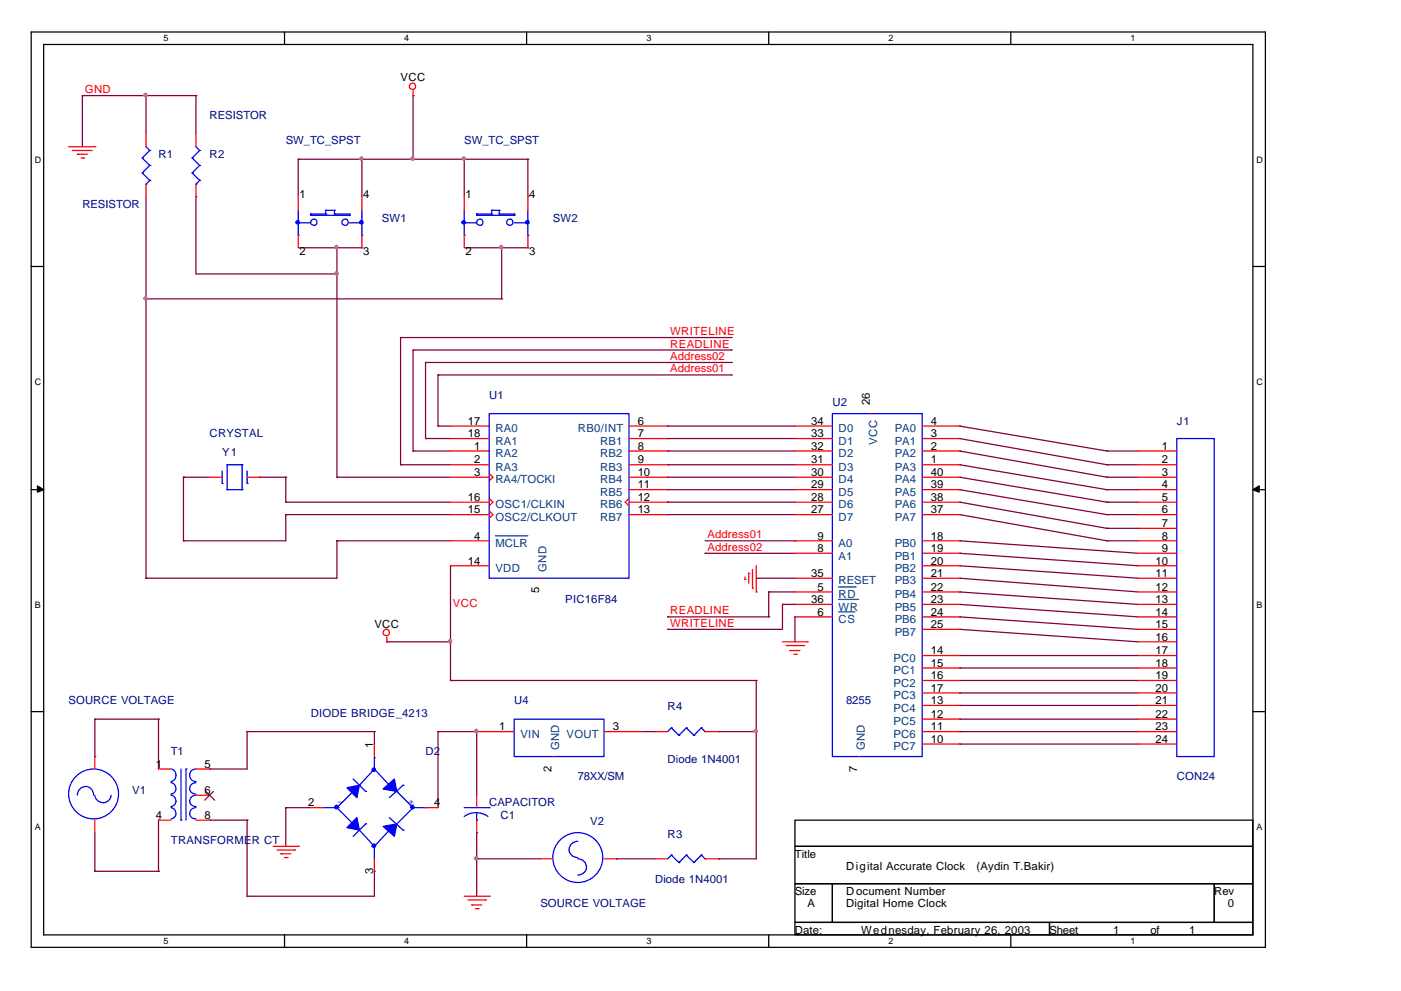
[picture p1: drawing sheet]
<svg xmlns="http://www.w3.org/2000/svg" width="297mm" height="210mm" viewBox="0 0 297 210" stroke-linecap="round" stroke-linejoin="round" font-family="sans-serif">
<g fill="none" stroke="#000" stroke-width=".26">
<path d="M6.6 6.8h261.7v194.2h-261.7zM9.3 9.4h256.3v188.9h-256.3zM60.3 6.8v2.6M111.7 6.8v2.6M163 6.8v2.6M214.3 6.8v2.6M6.6 56.5h2.7M265.6 56.5h2.7M6.6 103.9h2.7M265.6 103.9h2.7M6.6 151h2.7M265.6 151h2.7"/>
<path d="M168.5 174h97.1v5.6h-97.1zM168.5 179.6h97.1v7.9h-97.1zM60.3 198.3v2.7M111.7 198.3v2.7M163 198.3v2.7M168.5 187.5h8v8.2h-8zM168.5 195.7h54v2.6h-54zM176.5 187.5h80.9v8.2h-80.9zM214.3 198.3v2.7M222.5 195.7h43.1v2.6h-43.1zM257.4 187.5h8.2v8.2h-8.2z"/>
</g>
<g fill="#000" stroke="#000" stroke-width=".26">
<path d="M7.9 103.1l1.4 .8-1.4 .5z" fill-rule="evenodd"/>
<path d="M265.6 103.9l1.4-.8v1.3z" fill-rule="evenodd"/>
</g>
<g fill="none" stroke="#800040" stroke-width=".26">
<path d="M17.5 20.3h.1M17.5 20.3h24M17.5 20.3v10.8M31 20.3h.1M31 20.3v7.9M41.5 20.3h.1M41.5 20.3v7.9M63.2 33.8h.1M63.2 33.8v7.9M63.2 33.8h48.7M76.7 33.8h.1M76.7 33.8v7.9"/>
<path d="M87.6 33.8h.1M87.6 20.3h.1M87.6 20.3v13.5M98.4 33.8h.1M98.4 33.8v7.9M111.9 33.8h.1M111.9 33.8v7.9M31 41.7v81M41.5 41.7h.1M41.5 41.7v16.4h29.9M63.2 52.6h13.5M71.4 52.6h.1"/>
<path d="M71.4 58.1h.1M71.4 52.6v48.6M76.7 52.6h.1M98.4 52.6h13.5M106.4 52.6h.1M106.4 52.6v10.8M111.9 41.7h.1M111.9 52.6h.1M31 63.4h.1M31 63.4h75.4M84.9 71.6h.1M84.9 71.6v27"/>
<path d="M84.9 71.6h70.1M87.6 74.3h.1M87.6 74.3v21.4M87.6 74.3h67.4M90.2 76.9h.1M90.2 76.9v16.1M90.2 76.9h64.8M92.9 79.6h.1M92.9 79.6v10.8M92.9 79.6h62.1M106.4 63.4h.1M155 79.6h.1"/>
<path d="M155 76.9h.1M155 74.3h.1M155 71.6h.1M84.9 98.6h.1M84.9 98.6h10.6M87.6 95.7h.1M87.6 95.7h7.9M90.2 93h.1M90.2 93h5.3M92.9 90.4h.1M92.9 90.4h2.6M141.6 98.6h.1"/>
<path d="M141.6 95.7h.1M141.6 93h.1M141.6 90.4h.1M141.6 98.6h26.9M141.6 95.7h26.9M141.6 93h26.9M141.6 90.4h26.9M203.5 90.4h.1M203.5 93h.1M203.5 95.7h.1M203.5 98.6h.1M203.5 90.4l31.2 5.3"/>
<path d="M203.5 93l31.2 5.6M203.5 95.7l31.2 5.5M203.5 98.6l31.2 5.3M234.7 95.7h.1M234.7 98.6h.1M234.7 98.6h6.6M234.7 95.7h6.6M38.9 114.7h.1M38.9 101.2h.1M38.9 101.2h5.5M38.9 101.2v13.5M55 101.2h.1"/>
<path d="M55 101.2h5.6M60.6 109.2h.1M60.6 101.2h.1M60.6 106.5h.1M60.6 106.5h34.9M60.6 109.2h34.9M60.6 101.2v5.3M60.6 109.2v5.5h-21.7M71.4 114.7h.1M71.4 101.2h.1M71.4 101.2h24.1M71.4 114.7h24.1"/>
<path d="M71.4 114.7v8h-40.4M141.6 106.5h.1M141.6 103.9h.1M141.6 101.2h.1M141.6 109.2h.1M141.6 106.5h26.9M141.6 103.9h26.9M141.6 101.2h26.9M141.6 109.2h26.9M149.5 117.4h.1M149.5 114.7h19M149.5 117.4h19"/>
<path d="M168.5 114.7h.1M203.5 101.2h.1M203.5 103.9h.1M203.5 106.5h.1M203.5 109.2h.1M203.5 114.7h.1M203.5 117.4h.1M203.5 101.2l31.2 5.3M203.5 103.9l31.2 5.3M203.5 106.5l31.2 5.6M203.5 109.2l31.2 5.5M203.5 114.7l37.8 2.7"/>
<path d="M203.5 117.4l37.8 2.6M234.7 101.2h.1M234.7 103.9h.1M234.7 106.5h.1M234.7 109.2h.1M234.7 112.1h.1M234.7 114.7h.1M234.7 106.5h6.6M234.7 103.9h6.6M234.7 101.2h6.6M234.7 109.2h6.6M234.7 114.7h6.6"/>
<path d="M234.7 112.1h6.6M31 122.7h.1M82 136.2h.1M82 136.2h13.5M95.5 120h.1M95.5 136.2h.1M95.5 120v24.4M141.6 133.5h.1M141.6 130.9h.1M141.6 130.9h21.4M160.3 122.7h.1M160.3 122.7h8.2"/>
<path d="M163 125.6h.1M163 130.9h.1M163 125.6h5.5M163 125.6v5.3M165.9 128.2h.1M165.9 128.2v5.3h-24.3M165.9 128.2h2.6M168.5 130.9h.1M168.5 128.2h.1M168.5 130.9v5.3M203.5 120h.1M203.5 122.7h.1"/>
<path d="M203.5 125.6h.1M203.5 128.2h.1M203.5 130.9h.1M203.5 133.5h.1M203.5 139.1h.1M203.5 120l37.8 2.7M203.5 122.7l37.8 2.9M203.5 125.6l37.8 2.6M203.5 128.2l37.8 2.7M203.5 130.9l37.8 2.6M203.5 133.5l37.8 2.7M203.5 139.1h37.8"/>
<path d="M20.1 152.6h.1M20.1 152.6h13.5M20.1 152.6v7.9M33.6 152.6h.1M33.6 152.6v10.6M52.4 155.2h.1M52.4 155.2h27M52.4 155.2v8h-8M79.4 155.2h.1M79.4 155.2v2.7M92.9 155.2h.1M92.9 155.2v16.2"/>
<path d="M92.9 155.2h8.2M95.5 144.4h.1M95.5 144.4h64.8M101.1 155.2h.1M101.1 155.2v13.5M136 155.2h2.9M138.9 155.2h.1M152.4 155.2h.1M152.4 155.2h7.9M160.3 144.4h.1M160.3 155.2h.1M160.3 144.4v37.8h-7.9"/>
<path d="M203.5 157.9h.1M203.5 155.2h.1M203.5 141.7h.1M203.5 144.4h.1M203.5 147h.1M203.5 149.7h.1M203.5 152.6h.1M203.5 157.9h37.8M203.5 155.2h37.8M203.5 141.7h37.8M203.5 144.4h37.8M203.5 147h37.8"/>
<path d="M203.5 149.7h37.8M203.5 152.6h37.8M20.1 160.5h.1M20.1 176.7v8.2M33.6 174h.1M33.6 174v10.9M44.4 163.2h.1M44.4 174h.1M44.4 174h8M52.4 174h.1M52.4 174v16.1M60.6 171.4h.1"/>
<path d="M60.6 171.4v8.2M60.6 171.4h5.3M101.1 176.7h.1M101.1 176.7v13.4M20.1 184.9h.1M20.1 184.9h13.5M33.6 184.9h.1M52.4 190.1h.1M79.4 184.9h.1M79.4 184.9v5.2h-27M101.1 182.2h.1M101.1 182.2h13.5"/>
<path d="M130.7 182.2h.1M130.7 182.2h8.2M152.4 182.2h.1"/>
</g>
<g fill="none" stroke="#f00" stroke-width=".26">
<path d="M87.6 19.2v1.1M14.6 31.1h5.5M15.3 31.9h4M16.4 32.7h.1M16.4 32.7h2.1M17.2 33.5h.5M17.7 33.5h.1M19.3 31.9h.1M20.1 31.1h.1M31 28.2v2.9M31 39.1v2.6M41.5 28.2v2.9"/>
<path d="M41.5 39.1v2.6M87.6 20.3h.1M63.2 41.7v2.9M63.2 49.9v2.7M76.7 41.7v2.9M76.7 49.9v2.7M98.4 41.7v2.9M98.4 49.9v2.7M111.9 41.7v2.9M111.9 49.9v2.7M95.5 90.4h8.2M95.5 93h8.2"/>
<path d="M95.5 95.7h8.2M95.5 98.6h8.2M133.3 90.4h8.3M133.3 93h8.3M133.3 95.7h8.3M133.3 98.6h8.3M168.5 90.4h8M168.5 93h8M168.5 95.7h8M168.5 98.6h8M184.7 87.8h.1M195.5 90.4h8"/>
<path d="M195.5 93h8M195.5 95.7h8M195.5 98.6h8M241.3 95.7h8.2M241.3 98.6h8.2M44.4 101.2h2.7M52.4 101.2h2.6M95.5 101.2h8.2M95.5 106.5h8.2M95.5 109.2h8.2M95.5 114.7h8.2M103.7 108.4l.8 .8-.8 .8"/>
<path d="M103.7 105.7l.8 .8-.8 .8M103.7 100.5l.8 .7-.8 .8M133.3 101.2h8.3M133.3 103.9h8.3M133.3 106.5h8.3M133.3 109.2h8.3M133.3 105.7l-.7 .8 .7 .8M168.5 101.2h8M168.5 103.9h8M168.5 106.5h8M168.5 109.2h8M168.5 114.7h8"/>
<path d="M168.5 117.4h8M195.5 101.2h8M195.5 103.9h8M195.5 106.5h8M195.5 109.2h8M195.5 114.7h8M195.5 117.4h8M241.3 101.2h8.2M241.3 103.9h8.2M241.3 106.5h8.2M241.3 109.2h8.2M241.3 114.7h8.2"/>
<path d="M241.3 117.4h8.2M241.3 112.1h8.2M82 136.2h.1M82 135.1v1.1M95.5 120h8.2M114.6 122.7h.1M158 122.9h.1M158 122.4v.5M158.7 121.6h.1M158.7 121.6v2.1M159.5 124.8h.1M159.5 120.8v4"/>
<path d="M160.3 125.6h.1M160.3 120v5.6M165.9 136.2h5.3M166.7 137h3.7M167.5 138h.1M167.5 138h2.1M168.3 138.8h.5M168.5 122.7h8M168.5 125.6h8M168.5 128.2h8M168.5 130.9h8M168.8 138.8h.1"/>
<path d="M170.4 137h.1M171.2 136.2h.1M195.5 120h8M195.5 122.7h8M195.5 125.6h8M195.5 128.2h8M195.5 130.9h8M195.5 133.5h8M195.5 139.1h8M241.3 136.2h8.2M241.3 120h8.2M241.3 122.7h8.2"/>
<path d="M241.3 125.6h8.2M241.3 128.2h8.2M241.3 130.9h8.2M241.3 133.5h8.2M241.3 139.1h8.2M79.4 157.9v2.6M101.1 155.2h7.9M128.1 155.2h7.9M138.9 155.2h2.7M149.5 155.2h2.9M195.5 141.7h8M195.5 144.4h8"/>
<path d="M195.5 147h8M195.5 149.7h8M195.5 152.6h8M195.5 155.2h8M195.5 157.9h8M241.3 141.7h8.2M241.3 144.4h8.2M241.3 147h8.2M241.3 149.7h8.2M241.3 152.6h8.2M241.3 155.2h8.2M241.3 157.9h8.2"/>
<path d="M20.1 160.5v2.7M20.1 174v2.7M33.6 163.2h2.6M33.6 174h2.6M41.5 163.2h2.9M41.5 168.7h2.9M41.5 174h2.9M57.9 179.6h5.3M63.2 179.6h.1M65.9 171.4h2.6M90.2 171.4h2.7M101.1 168.7v2.7"/>
<path d="M101.1 174v2.7M117.2 160.5h.1M182 160.5h.1M58.7 180.4h3.7M59.5 181.2h.1M59.5 181.2h2.1M60.3 181.9h.6M60.9 181.9h.1M62.4 180.4h.1M79.4 182.2v2.7M98.4 190.1h5.3M99.2 190.9h3.7"/>
<path d="M100 192h.1M100 192h2.1M100.8 192.8h.5M101.3 192.8h.1M102.9 190.9h.1M103.7 190.1h.1M114.6 182.2h2.6M128.1 182.2h2.6M138.9 182.2h2.7M149.5 182.2h2.9"/>
<circle cx="87.4" cy="18.3" r=".67"/>
<circle cx="81.9" cy="134.2" r=".67"/>
</g>
<g fill="none" stroke="#00f" stroke-width=".26">
<path d="M30.2 33.5h.1M30.2 36.7h.1M30.2 33.5l1.5 1.6M30.2 36.7l1.5 1.6M31 39.1h.1M31 31.1l.7 .8M31.7 31.9h.1M31.7 35.1h.1M31.7 38.3h.1M31.7 31.9l-1.5 1.6M31.7 35.1l-1.5 1.6M31.7 38.3l-.7 .8"/>
<path d="M40.7 33.5h.1M40.7 36.7h.1M40.7 33.5l1.6 1.6M40.7 36.7l1.6 1.6M41.5 39.1h.1M41.5 31.1l.8 .8M42.3 31.9h.1M42.3 35.1h.1M42.3 38.3h.1M42.3 31.9l-1.6 1.6M42.3 35.1l-1.6 1.6M42.3 38.3l-.8 .8"/>
<path d="M63.2 47.3h.1M63.2 49.9h.1M63.2 47.3h2.7M63.2 44.6v5.3M65.9 45.4h.1M65.9 45.7h.1M65.9 45.7h8.2M65.9 45.4h3.2M65.9 45.4v.3M69.1 44.6h.1M69.1 45.4h.1M69.1 44.6h1.8"/>
<path d="M69.1 44.6v.8M70.9 45.4h.1M70.9 44.6h.1M70.9 45.4h3.2M70.9 44.6v.8M74.1 45.7h.1M74.1 45.4h.1M74.1 47.3h2.6M74.1 45.4v.3M76.7 47.3h.1M76.7 49.9h.1M76.7 44.6v5.3"/>
<path d="M98.4 47.3h.1M98.4 49.9h.1M98.4 47.3h2.7M98.4 44.6v5.3M101.1 45.4h.1M101.1 45.7h.1M101.1 45.7h7.9M101.1 45.4h3.1M101.1 45.4v.3M104.2 44.6h.1M104.2 45.4h.1M104.2 44.6h1.6"/>
<path d="M104.2 44.6v.8M105.8 45.4h.1M105.8 44.6h.1M105.8 45.4h3.2M105.8 44.6v.8M109 45.7h.1M109 45.4h.1M109 45.4v.3M109 47.3h2.9M111.9 47.3h.1M111.9 49.9h.1M111.9 44.6v5.3"/>
<path d="M47.1 99.9v2.7M48.2 98.6h.1M48.2 98.6v5.3M48.2 98.6h3.1M51.3 98.6h.1M51.3 98.6v5.3M52.4 99.9v2.7M103.7 87.8h29.6v34.9h-29.6zM176.5 87.8h19v72.7h-19zM249.5 93h7.9v67.5h-7.9zM47.1 102.6h.1M48.2 103.9h.1"/>
<path d="M48.2 103.9h3.1M51.3 103.9h.1M52.4 102.6h.1M109 152.6h19.1v7.9h-19.1zM142.3 154.4h.1M142.3 154.4l-.7 .8M142.3 154.4l1.6 1.6M143.9 156h.1M145.5 154.4h.1M145.5 154.4l-1.6 1.6M145.5 154.4l1.6 1.6M147.1 156h.1"/>
<path d="M148.7 154.4h.1M148.7 154.4l-1.6 1.6M148.7 154.4l.8 .8M149.5 155.2h.1M16.4 168.7a1.72 1.72 0 0 1 1.7-1.8 1.72 1.72 0 0 1 1.7 1.8M20.1 168.7a1.73 1.73 0 0 0 1.7 1.6 1.73 1.73 0 0 0 1.7-1.6M36.2 163.2a1.36 1.36 0 0 1 1.1 1.3 1.36 1.36 0 0 1-1.1 1.3M36.2 166.1a1.2 1.2 0 0 1 1.1 1.2 1.2 1.2 0 0 1-1.1 1.2M36.2 168.7a1.2 1.2 0 0 1 1.1 1.2 1.2 1.2 0 0 1-1.1 1.2M36.2 171.4a1.2 1.2 0 0 1 1.1 1.2 1.2 1.2 0 0 1-1.1 1.1M38.4 174h.1M38.4 163.2v10.8"/>
<path d="M39.4 163.2h.1M39.4 163.2v10.8M41.5 163.2a1.32 1.32 0 0 0-1.3 1.3 1.32 1.32 0 0 0 1.3 1.3M41.5 166.1a1.2 1.2 0 0 0-1.3 1.2 1.2 1.2 0 0 0 1.3 1.2M41.5 168.7a1.2 1.2 0 0 0-1.3 1.2 1.2 1.2 0 0 0 1.3 1.2M41.5 171.4a1.2 1.2 0 0 0-1.3 1.2 1.2 1.2 0 0 0 1.3 1.1M68.5 171.4h3.2M71.4 171.4h.1M71.4 171.4l3.5 3.4M71.7 171.4h.1M74.9 174.8h.1M74.9 167.9l-3.5 3.5"/>
<path d="M74.9 165.3l2.6 2.6M76.2 166.6h.1M76.2 176.1l3.2 3.5M77.5 167.9h.1M77.5 174.8h.1M77.5 174.8l-2.6 2.6M79.4 179.6h.1M79.4 163.2h.1M79.4 160.8h.1M79.4 163.2l3.1 3.4M79.4 163.2l-3.2 3.4M79.4 160.8v2.6"/>
<path d="M79.4 179.6v2.6M82.5 176.1h.1M82.5 173.5l3 2.6M82.5 176.1l-3.1 3.5M84.1 167.9h.1M84.1 167.9l3.5 3.5M85.5 176.1h.1M85.5 166.6h.1M85.5 166.6l-3 2.6M87.6 171.4h.1M87.6 171.4h2.6M87.6 171.4l-3.5 3.4"/>
<path d="M90.2 171.4h.1M98.4 171.4h5.3M101.1 174h.1M101.1 172.4l1.4 .3 1 .5M101.1 172.4l-1.2 .1-1.5 .7M101.1 172.4v1.6M103.7 171.4h.1M122.5 178.5a1.72 1.72 0 0 0-1.9 1.7 1.72 1.72 0 0 0 1.9 1.7M122.5 182.2a1.72 1.72 0 0 1 1.9 1.7 1.72 1.72 0 0 1-1.9 1.7M142.3 181.4h.1M142.3 181.4l-.7 .8M142.3 181.4l1.6 1.6"/>
<path d="M143.9 183h.1M145.5 181.4h.1M145.5 181.4l-1.6 1.6M145.5 181.4l1.6 1.6M147.1 183h.1M148.7 181.4h.1M148.7 181.4l-1.6 1.6M148.7 181.4l.8 .8M149.5 182.2h.1"/>
<circle cx="66.5" cy="47.2" r=".67"/>
<circle cx="73.2" cy="47.2" r=".67"/>
<circle cx="101.7" cy="47.2" r=".67"/>
<circle cx="108.1" cy="47.2" r=".67"/>
<circle cx="19.8" cy="168.5" r="5.3"/>
<circle cx="122.5" cy="181.9" r="5.3"/>
</g>
<path d="M105 113.7h6.9M177.8 124.5h3.7M177.8 127.2h4.2M177.8 129.8h3.4" fill="none" stroke="#004080" stroke-width=".26"/>
<path d="M43.7 167.9l1.8 1.9M45.2 167.9l-1.8 1.9" fill="none" stroke="#804000" stroke-width=".26"/>
<g fill="#00f" stroke="#00f" stroke-width=".26">
<path d="M81.2 167.4l2.4-2.1 .5 2.6z" fill-rule="evenodd"/>
<path d="M75.7 173.5l.5 2.6-2.6-.5z" fill-rule="evenodd"/>
<path d="M81.2 175.3l2.9-.5-.5 2.6z" fill-rule="evenodd"/>
<path d="M73.6 167.1l2.6-.5-.5 2.6z" fill-rule="evenodd"/>
<circle cx="111.8" cy="47.1" r=".4"/>
<circle cx="98.3" cy="47.1" r=".4"/>
<circle cx="76.6" cy="47.1" r=".4"/>
<circle cx="63.1" cy="47.1" r=".4"/>
<circle cx="79.3" cy="163.3" r=".4"/>
<circle cx="87.5" cy="171.2" r=".4"/>
<circle cx="79.3" cy="179.4" r=".4"/>
<circle cx="71.3" cy="171.2" r=".4"/>
</g>
<g fill="#f0f" stroke="#f0f" stroke-width=".26">
<circle cx="30.8" cy="20.1" r=".4"/>
<circle cx="30.8" cy="63.3" r=".4"/>
<circle cx="95.4" cy="136" r=".4"/>
<circle cx="160.2" cy="155.1" r=".4"/>
<circle cx="76.6" cy="33.6" r=".4"/>
<circle cx="87.5" cy="33.6" r=".4"/>
<circle cx="98.3" cy="33.6" r=".4"/>
<circle cx="71.3" cy="52.4" r=".4"/>
<circle cx="106.3" cy="52.4" r=".4"/>
<circle cx="101" cy="182.1" r=".4"/>
<circle cx="101" cy="155.1" r=".4"/>
<circle cx="71.3" cy="58" r=".4"/>
</g>
<g font-size="2.4">
<text x="84.9" y="17.1">VCC</text>
<text x="63.5" y="42">1</text>
<text x="77" y="42">4</text>
<text x="98.7" y="42">1</text>
<text x="112.2" y="42">4</text>
<text x="63.5" y="54.2">2</text>
<text x="77" y="54.2">3</text>
<text x="98.7" y="54.2">2</text>
<text x="112.2" y="54.2">3</text>
<text x="184.4" y="85.9" transform="rotate(-90 184.4 85.9)">26</text>
<text x="99.2" y="90.1">17</text>
<text x="99.2" y="92.8">18</text>
<text x="100.5" y="95.4">1</text>
<text x="135.2" y="92.8">7</text>
<text x="135.2" y="95.4">8</text>
<text x="135.2" y="90.1">6</text>
<text x="172" y="90.1">34</text>
<text x="172" y="92.8">33</text>
<text x="172" y="95.4">32</text>
<text x="197.4" y="90.1">4</text>
<text x="197.4" y="92.8">3</text>
<text x="197.4" y="95.4">2</text>
<text x="246.3" y="95.4">1</text>
<text x="100.5" y="98.3">2</text>
<text x="100.5" y="101">3</text>
<text x="135.2" y="98.3">9</text>
<text x="135.2" y="101">10</text>
<text x="172" y="98.3">31</text>
<text x="172" y="101">30</text>
<text x="197.4" y="98.3">1</text>
<text x="197.4" y="101">40</text>
<text x="246.3" y="98.3">2</text>
<text x="246.3" y="101">3</text>
<text x="99.2" y="106.3">16</text>
<text x="135.2" y="103.6">11</text>
<text x="135.2" y="106.3">12</text>
<text x="172" y="103.6">29</text>
<text x="172" y="106.3">28</text>
<text x="197.4" y="103.6">39</text>
<text x="197.4" y="106.3">38</text>
<text x="246.3" y="103.6">4</text>
<text x="246.3" y="106.3">5</text>
<text x="99.2" y="108.9">15</text>
<text x="135.2" y="108.9">13</text>
<text x="172" y="108.9">27</text>
<text x="197.4" y="108.9">37</text>
<text x="246.3" y="108.9">6</text>
<text x="246.3" y="111.8">7</text>
<text x="99.2" y="119.8">14</text>
<text x="100.5" y="114.5">4</text>
<text x="173.3" y="114.5">9</text>
<text x="173.3" y="117.1">8</text>
<text x="197.4" y="114.5">18</text>
<text x="197.4" y="117.1">19</text>
<text x="197.4" y="119.8">20</text>
<text x="245" y="119.8">10</text>
<text x="246.3" y="114.5">8</text>
<text x="246.3" y="117.1">9</text>
<text x="114.3" y="125.9" transform="rotate(-90 114.3 125.9)">5</text>
<text x="172" y="122.4">35</text>
<text x="173.3" y="125.3">5</text>
<text x="197.4" y="122.4">21</text>
<text x="197.4" y="125.3">22</text>
<text x="245" y="122.4">11</text>
<text x="245" y="125.3">12</text>
<text x="172" y="128">36</text>
<text x="173.3" y="130.6">6</text>
<text x="197.4" y="128">23</text>
<text x="197.4" y="130.6">24</text>
<text x="245" y="128">13</text>
<text x="245" y="130.6">14</text>
<text x="79.4" y="133.3">VCC</text>
<text x="197.4" y="133.3">25</text>
<text x="245" y="133.3">15</text>
<text x="245" y="135.9">16</text>
<text x="197.4" y="138.8">14</text>
<text x="197.4" y="141.5">15</text>
<text x="245" y="138.8">17</text>
<text x="245" y="141.5">18</text>
<text x="197.4" y="144.1">16</text>
<text x="197.4" y="146.8">17</text>
<text x="197.4" y="149.4">13</text>
<text x="245" y="144.1">19</text>
<text x="245" y="146.8">20</text>
<text x="245" y="149.4">21</text>
<text x="105.8" y="155">1</text>
<text x="129.9" y="155">3</text>
<text x="197.4" y="152.3">12</text>
<text x="197.4" y="155">11</text>
<text x="245" y="152.3">22</text>
<text x="245" y="155">23</text>
<text x="79.1" y="158.7" transform="rotate(-90 79.1 158.7)">1</text>
<text x="197.4" y="157.6">10</text>
<text x="245" y="157.6">24</text>
<text x="33.1" y="162.9">1</text>
<text x="43.4" y="162.9">5</text>
<text x="116.9" y="163.7" transform="rotate(-90 116.9 163.7)">2</text>
<text x="181.8" y="163.7" transform="rotate(-90 181.8 163.7)">7</text>
<text x="33.1" y="173.7">4</text>
<text x="43.4" y="168.5">6</text>
<text x="43.4" y="173.7">8</text>
<text x="65.4" y="171.1">2</text>
<text x="92.1" y="171.1">4</text>
<text x="79.1" y="185.4" transform="rotate(-90 79.1 185.4)">3</text>
<text x="168.5" y="181.9">Title</text>
<text x="179.4" y="184.6">Digital Accurate Clock</text>
<text x="207" y="184.6">(Aydin T.Bakir)</text>
<text x="168.5" y="189.9">Size</text>
<text x="179.4" y="189.9">Document Number</text>
<text x="257.4" y="189.9">Rev</text>
<text x="171.2" y="192.5">A</text>
<text x="179.4" y="192.5">Digital Home Clock</text>
<text x="260.4" y="192.5">0</text>
<text x="168.5" y="198.1">Date:</text>
<text x="182.6" y="198.1">Wednesday, February 26, 2003</text>
<text x="222.5" y="198.1">Sheet</text>
<text x="236" y="198.1">1</text>
<text x="243.9" y="198.1">of</text>
<text x="252.1" y="198.1">1</text>
</g>
<g font-size="2.4" fill="#f00">
<text x="18" y="19.8">GND</text>
<text x="142.1" y="71.1">WRITELINE</text>
<text x="142.1" y="76.4">Address02</text>
<text x="142.1" y="73.7">READLINE</text>
<text x="142.1" y="79">Address01</text>
<text x="150" y="116.9">Address02</text>
<text x="150" y="114.2">Address01</text>
<text x="96" y="128.8">VCC</text>
<text x="142.1" y="130.4">READLINE</text>
<text x="142.1" y="133">WRITELINE</text>
</g>
<g font-size="2.4" fill="#000080">
<text x="44.4" y="25.3">RESISTOR</text>
<text x="33.6" y="33.5">R1</text>
<text x="44.4" y="33.5">R2</text>
<text x="60.6" y="30.6">SW_TC_SPST</text>
<text x="98.4" y="30.6">SW_TC_SPST</text>
<text x="17.5" y="44.1">RESISTOR</text>
<text x="81" y="47">SW1</text>
<text x="117.2" y="47">SW2</text>
<text x="103.7" y="84.6">U1</text>
<text x="176.5" y="86.2">U2</text>
<text x="44.4" y="92.8">CRYSTAL</text>
<text x="249.5" y="90.1">J1</text>
<text x="47.1" y="96.7">Y1</text>
<text x="119.9" y="128">PIC16F84</text>
<text x="14.6" y="149.4">SOURCE VOLTAGE</text>
<text x="109" y="149.4">U4</text>
<text x="179.4" y="149.4">8255</text>
<text x="65.9" y="152">DIODE BRIDGE_4213</text>
<text x="141.6" y="150.7">R4</text>
<text x="36.2" y="160.2">T1</text>
<text x="90.2" y="160.2">D2</text>
<text x="141.6" y="161.8">Diode 1N4001</text>
<text x="122.5" y="165.5">78XX/SM</text>
<text x="249.5" y="165.5">CON24</text>
<text x="28" y="168.5">V1</text>
<text x="103.7" y="171.1">CAPACITOR</text>
<text x="106.1" y="173.7">C1</text>
<text x="36.2" y="179">TRANSFORMER CT</text>
<text x="125.1" y="175.1">V2</text>
<text x="141.6" y="177.7">R3</text>
<text x="138.9" y="187.2">Diode 1N4001</text>
<text x="114.6" y="192.5">SOURCE VOLTAGE</text>
</g>
<g font-size="2.4" fill="#004080">
<text x="105" y="91.7">RA0</text>
<text x="105" y="94.4">RA1</text>
<text x="122.5" y="91.7">RB0/INT</text>
<text x="127.3" y="94.4">RB1</text>
<text x="177.8" y="91.7">D0</text>
<text x="177.8" y="94.4">D1</text>
<text x="186" y="94.4" transform="rotate(-90 186 94.4)">VCC</text>
<text x="189.7" y="91.7">PA0</text>
<text x="189.7" y="94.4">PA1</text>
<text x="105" y="97">RA2</text>
<text x="105" y="99.9">RA3</text>
<text x="127.3" y="97">RB2</text>
<text x="127.3" y="99.9">RB3</text>
<text x="177.8" y="97">D2</text>
<text x="177.8" y="99.9">D3</text>
<text x="189.7" y="97">PA2</text>
<text x="189.7" y="99.9">PA3</text>
<text x="105" y="107.9">OSC1/CLKIN</text>
<text x="105" y="102.6">RA4/TOCKI</text>
<text x="127.3" y="102.6">RB4</text>
<text x="127.3" y="105.2">RB5</text>
<text x="127.3" y="107.9">RB6</text>
<text x="177.8" y="102.6">D4</text>
<text x="177.8" y="105.2">D5</text>
<text x="177.8" y="107.9">D6</text>
<text x="189.7" y="102.6">PA4</text>
<text x="189.7" y="105.2">PA5</text>
<text x="189.7" y="107.9">PA6</text>
<text x="105" y="110.5">OSC2/CLKOUT</text>
<text x="127.3" y="110.5">RB7</text>
<text x="177.8" y="110.5">D7</text>
<text x="189.7" y="110.5">PA7</text>
<text x="105" y="116.1">MCLR</text>
<text x="177.8" y="116.1">A0</text>
<text x="177.8" y="118.7">A1</text>
<text x="189.7" y="116.1">PB0</text>
<text x="189.7" y="118.7">PB1</text>
<text x="105" y="121.4">VDD</text>
<text x="115.9" y="121.4" transform="rotate(-90 115.9 121.4)">GND</text>
<text x="177.8" y="124">RESET</text>
<text x="189.7" y="121.4">PB2</text>
<text x="189.7" y="124">PB3</text>
<text x="177.8" y="126.9">RD</text>
<text x="177.8" y="129.6">WR</text>
<text x="189.7" y="126.9">PB4</text>
<text x="189.7" y="129.6">PB5</text>
<text x="177.8" y="132.2">CS</text>
<text x="189.7" y="132.2">PB6</text>
<text x="189.7" y="134.8">PB7</text>
<text x="189.4" y="140.4">PC0</text>
<text x="189.4" y="143.1">PC1</text>
<text x="189.4" y="145.7">PC2</text>
<text x="189.4" y="148.3">PC3</text>
<text x="189.4" y="151">PC4</text>
<text x="189.4" y="153.9">PC5</text>
<text x="110.3" y="156.5">VIN</text>
<text x="118.5" y="159.2" transform="rotate(-90 118.5 159.2)">GND</text>
<text x="120.1" y="156.5">VOUT</text>
<text x="183.4" y="159.2" transform="rotate(-90 183.4 159.2)">GND</text>
<text x="189.4" y="156.5">PC6</text>
<text x="189.4" y="159.2">PC7</text>
</g>
<g font-size="2.4" fill="#00f">
<text x="71.4" y="170.8">-</text>
<text x="86.5" y="170.8">+</text>
</g>
<g font-size="1.9">
<text x="34.7" y="8.6">5</text>
<text x="85.7" y="8.6">4</text>
<text x="137.1" y="8.6">3</text>
<text x="188.4" y="8.6">2</text>
<text x="239.7" y="8.6">1</text>
<text x="7.4" y="34.6">D</text>
<text x="266.4" y="34.6">D</text>
<text x="7.4" y="81.7">C</text>
<text x="266.4" y="81.7">C</text>
<text x="7.4" y="129">B</text>
<text x="266.4" y="129">B</text>
<text x="7.4" y="176.1">A</text>
<text x="266.4" y="176.1">A</text>
<text x="34.7" y="200.2">5</text>
<text x="85.7" y="200.2">4</text>
<text x="137.1" y="200.2">3</text>
<text x="188.4" y="200.2">2</text>
<text x="239.7" y="200.2">1</text>
</g>
</svg>
